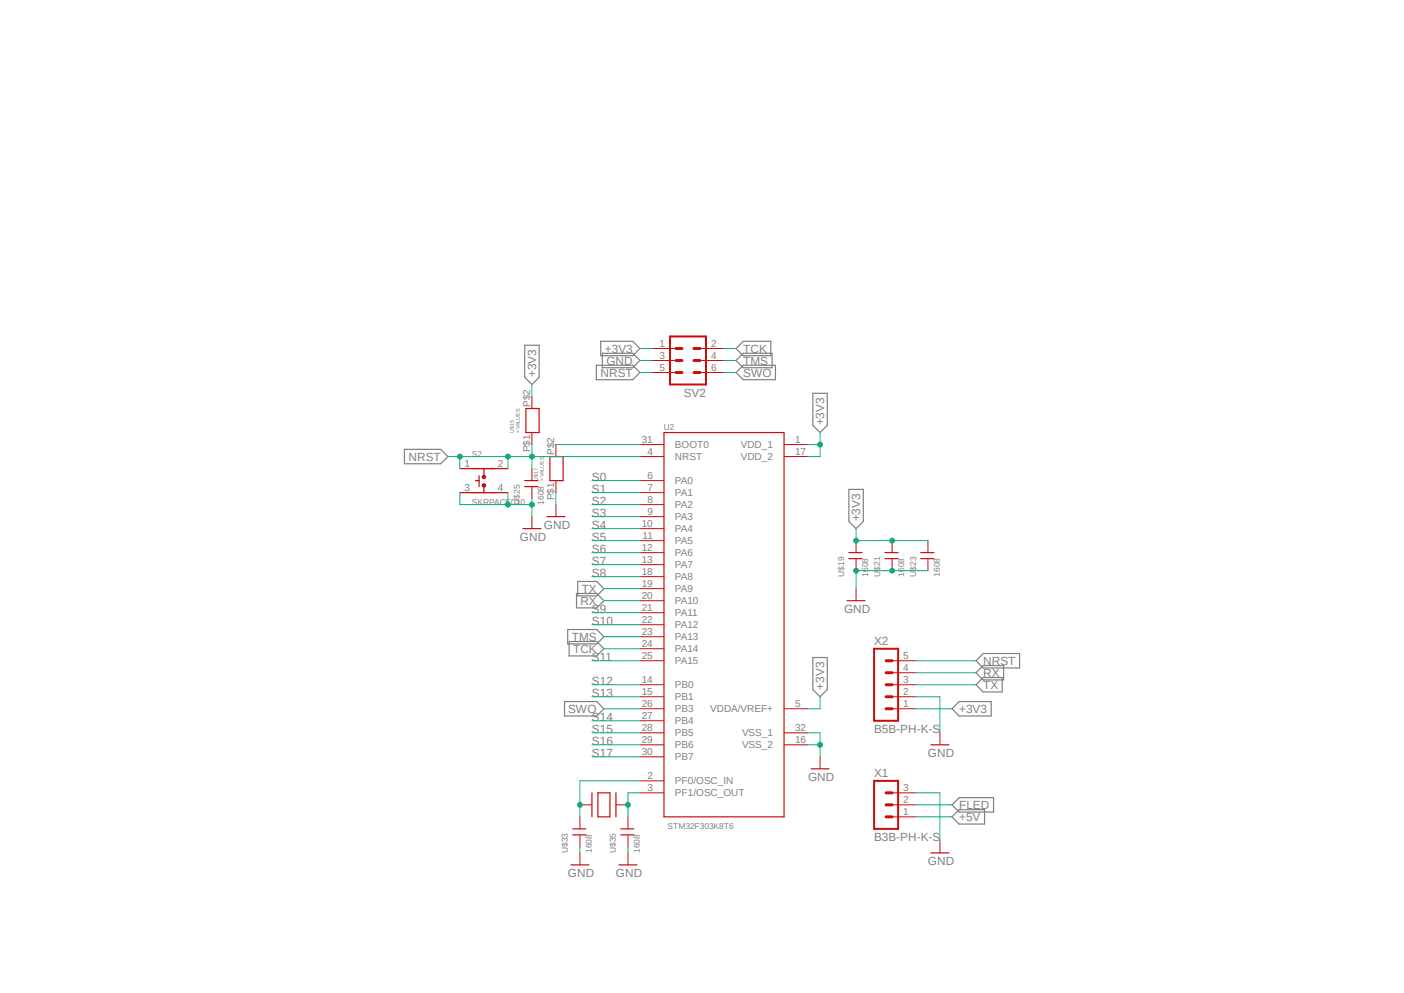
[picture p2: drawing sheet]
<svg xmlns="http://www.w3.org/2000/svg" width="297mm" height="210mm" viewBox="0 0 297 210" stroke-linecap="round" stroke-linejoin="round" font-family="sans-serif">
<path d="M45.9 71l104.6 133.9M251.1 71l-104.6 133.9" fill="none" stroke="#fff" stroke-width=".21"/>
<g fill="none" stroke="#808080" stroke-width=".25">
<path d="M111 73h3v6.8l-1.5 1.5-1.5-1.5zM126.2 77.3h7.7l1.5 1.5-1.5 1.5h-7.7zM127.1 72.2h6.8l1.5 1.5-1.5 1.5h-6.8zM127.4 74.7h6.5l1.5 1.5-1.5 1.6h-6.5zM155.7 76.2l1.5-1.5h6.1v3.1h-6.1zM155.7 73.7l1.5-1.5h5.9v3h-5.9zM155.7 78.8l1.5-1.5h6.8v3h-6.8zM85.6 95h7.6l1.5 1.6-1.5 1.5h-7.6zM172 83.2h3v6.8l-1.5 1.5-1.5-1.5zM179.6 103.5h3v6.8l-1.5 1.5-1.5-1.5zM120.1 133.1h6.1l1.6 1.6-1.6 1.5h-6.1zM120.4 135.7h5.8l1.6 1.5-1.6 1.5h-5.8z"/>
<path d="M122 125.5h4.2l1.6 1.5-1.6 1.6h-4.2zM122.2 123h4l1.6 1.5-1.6 1.5h-4zM172 139.1h3v6.7l-1.5 1.6-1.5-1.6zM206.5 139.7l1.5-1.5h7.7v3.1h-7.7zM119.4 148.4h6.8l1.6 1.5-1.6 1.5h-6.8zM201.4 149.9l1.5-1.5h6.8v3h-6.8zM206.5 144.8l1.5-1.5h4v3h-4zM206.5 142.3l1.5-1.5h4.3v3h-4.3zM201.4 172.8l1.5-1.6h5.4v3.1h-5.4zM201.4 170.2l1.5-1.5h7.3v3h-7.3z"/>
</g>
<g fill="none" stroke="#c90d0c" stroke-width=".25">
<path d="M99.8 99.1h5.1M111.3 86.4h2.7v5.1h-2.7zM116.3 96.6h2.8v5h-2.8zM140.5 91.5h25.4v81.3h-25.4zM99.8 104.2h2.6M110.6 111.8h3.8M111 101.6h2.8M111 102.9h2.8M115.7 109.3h3.8M179.6 118.2h2.8M179.6 116.9h2.8M187.2 118.2h2.8"/>
<path d="M187.2 116.9h2.8M194.8 118.2h2.8M194.8 116.9h2.8M179.2 127h3.8M121.2 176.6h2.8M121.2 175.3h2.8M125.2 167.7v5.1M126.5 167.7h2.5v5.1h-2.5zM130.3 167.7v5.1M131.3 176.6h2.8M131.3 175.3h2.8M171.6 162.6h3.8"/>
<path d="M120.8 182.9h3.8M130.9 182.9h3.8"/>
</g>
<g fill="none" stroke="#c90d0c" stroke-width=".21">
<path d="M137.9 73.7h5.1M137.9 76.2h5.1M137.9 78.8h5.1M148.1 73.7h5.1M148.1 76.2h5.1M148.1 78.8h5.1M112.5 83.9v2.5M112.5 91.5v2.5M112.5 99.1v2.5M117.6 94v2.6M135.4 96.6h5.1M135.4 94h5.1"/>
<path d="M165.9 96.6h5M165.9 94h5M112.5 102.9v2.6M112.5 109.3v2.5M117.6 101.6v2.6M117.6 106.7v2.6M135.4 101.6h5.1M135.4 104.2h5.1M135.4 106.7h5.1M135.4 109.3h5.1M135.4 111.8h5.1M135.4 114.3h5.1"/>
<path d="M135.4 116.9h5.1M135.4 119.4h5.1M181.1 114.3v2.6M181.1 118.2v2.5M188.7 114.3v2.6M188.7 118.2v2.5M196.3 114.3v2.6M196.3 118.2v2.5M135.4 122h5.1M135.4 124.5h5.1M135.4 127h5.1M135.4 129.6h5.1"/>
<path d="M135.4 132.1h5.1M135.4 134.7h5.1M135.4 137.2h5.1M135.4 139.7h5.1M181.1 124.5v2.5M135.4 157.5h5.1M135.4 144.8h5.1M135.4 147.4h5.1M135.4 149.9h5.1M135.4 152.4h5.1M135.4 155h5.1M165.9 157.5h5"/>
<path d="M165.9 149.9h5M165.9 155h5M122.7 170.2h2.5M122.7 172.8v2.5M122.7 176.6v2.5M130.3 170.2h2.5M132.8 172.8v2.5M132.8 176.6v2.5M135.4 160.1h5.1M135.4 165.1h5.1M135.4 167.7h5.1M173.5 160.1v2.5"/>
<path d="M122.7 180.4v2.5M132.8 180.4v2.5"/>
</g>
<path d="M141.7 71.2h7.7v10.1h-7.7z" fill="none" stroke="#c90d0c" stroke-width=".42"/>
<path d="M143 78.8h1.3M143 76.2h1.3M143 73.7h1.3M146.8 78.8h1.3M146.8 76.2h1.3M146.8 73.7h1.3" fill="none" stroke="#c90d0c" stroke-width=".64"/>
<path d="M102.1 102.4l.3-.1 .3 .1v.5l-.3 .1-.3-.1-.1-.2 .4-.2 .1 .2-.1 .1-.4-.1z" fill-rule="evenodd" fill="#c90d0c"/>
<path d="M102.1 102.4l.3-.1 .3 .1v.5l-.3 .1-.3-.1-.1-.2 .4-.2 .1 .2-.1 .1-.4-.1z" fill="none" stroke="#c90d0c" stroke-width=".21"/>
<path d="M102.1 100.6l.3-.1 .3 .1v.5l-.3 .2-.3-.2-.1-.2 .4-.1 .1 .1-.1 .1-.4-.1z" fill-rule="evenodd" fill="#c90d0c"/>
<g fill="none" stroke="#c90d0c" stroke-width=".21">
<path d="M97.3 99.1h2.5M104.9 99.1h2.5M97.3 104.2h2.5M102.1 100.6l.3-.1 .3 .1v.5l-.3 .2-.3-.2-.1-.2 .4-.1 .1 .1-.1 .1-.4-.1zM104.9 104.2h2.5M188.7 139.7h5.1M188.7 149.9h5.1M188.7 147.4h5.1M188.7 144.8h5.1M188.7 142.3h5.1M198.8 155v2.5M188.7 172.8h5.1"/>
<path d="M188.7 170.2h5.1M188.7 167.7h5.1M198.8 177.8v2.6"/>
</g>
<path d="M97.3 99.1h10.1M102.4 99.1v1.8M97.3 104.2h10.1M100.6 101.6h.7M101.3 100.6v2.3M102.4 102.7v1.5M196.9 157.5h3.8M196.9 180.4h3.8" fill="none" stroke="#c90d0c" stroke-width=".25"/>
<path d="M184.9 137.2h5.1v15.2h-5.1zM184.9 165.1h5.1v10.2h-5.1z" fill="none" stroke="#c90d0c" stroke-width=".42"/>
<path d="M187.5 139.7h1.2M187.5 144.8h1.2M187.5 147.4h1.2M187.5 149.9h1.2M187.5 142.3h1.2M187.5 167.7h1.2M187.5 170.2h1.2M187.5 172.8h1.2" fill="none" stroke="#c90d0c" stroke-width=".64"/>
<path d="M188.7 120.7h-7.6v3.8" fill="none" stroke="#0dab76" stroke-width=".21"/>
<circle cx="181.1" cy="120.7" r=".51" fill="#0dab76"/>
<g fill="none" stroke="#0dab76" stroke-width=".21">
<path d="M188.7 120.7h7.6"/>
<circle cx="181.1" cy="120.7" r=".51"/>
</g>
<circle cx="188.7" cy="120.7" r=".51" fill="#0dab76"/>
<g fill="none" stroke="#0dab76" stroke-width=".21">
<path d="M170.9 155h2.6v5.1M170.9 157.5h2.6"/>
<circle cx="188.7" cy="120.7" r=".51"/>
</g>
<circle cx="173.5" cy="157.5" r=".51" fill="#0dab76"/>
<g fill="none" stroke="#0dab76" stroke-width=".21">
<path d="M97.3 104.2v2.5h15.2M107.4 104.2v2.5M112.5 105.5v3.8M117.6 104.2v2.5"/>
<circle cx="173.5" cy="157.5" r=".51"/>
</g>
<circle cx="107.4" cy="106.7" r=".51" fill="#0dab76"/>
<circle cx="107.4" cy="106.7" r=".51" fill="none" stroke="#0dab76" stroke-width=".21"/>
<circle cx="112.5" cy="106.7" r=".51" fill="#0dab76"/>
<g fill="none" stroke="#0dab76" stroke-width=".21">
<path d="M135.4 76.2h2.5M125.2 104.2h10.2M125.2 101.6h10.2M125.2 106.7h10.2M125.2 119.4h10.2M125.2 111.8h10.2M125.2 114.3h10.2M125.2 116.9h10.2M125.2 109.3h10.2M181.1 111.8v2.5h15.2M125.2 132.1h10.2M125.2 147.4h10.2"/>
<path d="M125.2 144.8h10.2M125.2 152.4h10.2M125.2 155h10.2M125.2 157.5h10.2M193.8 147.4h5v7.6M122.7 179.1v1.3M132.8 179.1v1.3M193.8 167.7h5v10.1"/>
<circle cx="112.5" cy="106.7" r=".51"/>
</g>
<circle cx="188.7" cy="114.3" r=".51" fill="#0dab76"/>
<circle cx="188.7" cy="114.3" r=".51" fill="none" stroke="#0dab76" stroke-width=".21"/>
<circle cx="181.1" cy="114.3" r=".51" fill="#0dab76"/>
<g fill="none" stroke="#0dab76" stroke-width=".21">
<path d="M170.9 94h2.6M173.5 91.5v5.1h-2.6"/>
<circle cx="181.1" cy="114.3" r=".51"/>
</g>
<circle cx="173.5" cy="94" r=".51" fill="#0dab76"/>
<g fill="none" stroke="#0dab76" stroke-width=".21">
<path d="M135.4 73.7h2.5M112.5 81.3v2.6M112.5 94v5.1M112.5 96.6h22.9M125.2 122h10.2M125.2 129.6h10.2M173.5 147.4v2.5h-2.6M193.8 149.9h7.6"/>
<circle cx="173.5" cy="94" r=".51"/>
</g>
<circle cx="112.5" cy="96.6" r=".51" fill="#0dab76"/>
<g fill="none" stroke="#0dab76" stroke-width=".21">
<path d="M94.7 96.6h17.8M97.3 96.6v2.5"/>
<circle cx="112.5" cy="96.6" r=".51"/>
</g>
<circle cx="97.3" cy="96.6" r=".51" fill="#0dab76"/>
<g fill="none" stroke="#0dab76" stroke-width=".21">
<path d="M107.4 96.6v2.5"/>
<circle cx="97.3" cy="96.6" r=".51"/>
</g>
<circle cx="107.4" cy="96.6" r=".51" fill="#0dab76"/>
<g fill="none" stroke="#0dab76" stroke-width=".21">
<path d="M135.4 78.8h2.5M117.6 94h17.8M193.8 139.7h12.7M135.4 165.1h-12.7v7.7"/>
<circle cx="107.4" cy="96.6" r=".51"/>
</g>
<circle cx="122.7" cy="170.2" r=".51" fill="#0dab76"/>
<g fill="none" stroke="#0dab76" stroke-width=".21">
<path d="M135.4 167.7h-2.6v5.1"/>
<circle cx="122.7" cy="170.2" r=".51"/>
</g>
<circle cx="132.8" cy="170.2" r=".51" fill="#0dab76"/>
<g fill="none" stroke="#0dab76" stroke-width=".21">
<path d="M153.2 78.8h2.5M153.2 73.7h2.5M153.2 76.2h2.5M125.2 139.7h10.2M127.8 127h7.6M127.8 124.5h7.6M127.8 137.2h7.6M127.8 134.7h7.6M127.8 149.9h7.6M193.8 142.3h12.7M193.8 144.8h12.7M125.2 160.1h10.2"/>
<path d="M193.8 172.8h7.6M193.8 170.2h7.6"/>
<circle cx="132.8" cy="170.2" r=".51"/>
</g>
<g font-size="2.5" fill="#808080">
<text x="128" y="74.6">+3V3</text>
<text x="128.3" y="77.1">GND</text>
<text x="157.2" y="74.6">TCK</text>
<text x="157.2" y="77.1">TMS</text>
<text x="113.4" y="79.8" transform="rotate(-90 113.4 79.8)">+3V3</text>
<text x="127" y="79.7">NRST</text>
<text x="144.7" y="83.9">SV2</text>
<text x="157.2" y="79.7">SWO</text>
<text x="174.4" y="90" transform="rotate(-90 174.4 90)">+3V3</text>
<text x="86.4" y="97.5">NRST</text>
<text x="125.2" y="101.6">S0</text>
<text x="125.2" y="104.2">S1</text>
<text x="125.2" y="106.7">S2</text>
<text x="115.1" y="111.8">GND</text>
<text x="125.2" y="111.8">S4</text>
<text x="125.2" y="109.3">S3</text>
<text x="182" y="110.3" transform="rotate(-90 182 110.3)">+3V3</text>
<text x="110" y="114.3">GND</text>
<text x="125.2" y="119.4">S7</text>
<text x="125.2" y="114.3">S5</text>
<text x="125.2" y="116.9">S6</text>
<text x="123.1" y="125.4">TX</text>
<text x="125.2" y="122">S8</text>
<text x="122.8" y="127.9">RX</text>
<text x="125.2" y="129.6">S9</text>
<text x="178.6" y="129.6">GND</text>
<text x="121" y="135.6">TMS</text>
<text x="125.2" y="132.1">S10</text>
<text x="184.9" y="136.4">X2</text>
<text x="121.2" y="138.1">TCK</text>
<text x="125.2" y="139.7">S11</text>
<text x="208" y="140.6">NRST</text>
<text x="208" y="143.2">RX</text>
<text x="125.2" y="144.8">S12</text>
<text x="125.2" y="147.4">S13</text>
<text x="174.4" y="145.8" transform="rotate(-90 174.4 145.8)">+3V3</text>
<text x="208" y="145.7">TX</text>
<text x="120.2" y="150.8">SWO</text>
<text x="125.2" y="152.4">S14</text>
<text x="125.2" y="155">S15</text>
<text x="184.9" y="155">B5B-PH-K-S</text>
<text x="202.9" y="150.8">+3V3</text>
<text x="125.2" y="157.5">S16</text>
<text x="125.2" y="160.1">S17</text>
<text x="196.3" y="160.1">GND</text>
<text x="170.9" y="165.1">GND</text>
<text x="184.9" y="164.4">X1</text>
<text x="202.9" y="173.7">+5V</text>
<text x="202.9" y="171.1">FLED</text>
<text x="184.9" y="177.8">B3B-PH-K-S</text>
<text x="120.1" y="185.5">GND</text>
<text x="130.3" y="185.5">GND</text>
<text x="196.3" y="182.9">GND</text>
</g>
<g font-size="2.1" fill="#808080">
<text x="139.5" y="73.4">1</text>
<text x="139.5" y="75.9">3</text>
<text x="150.4" y="73.4">2</text>
<text x="150.4" y="75.9">4</text>
<text x="139.5" y="78.4">5</text>
<text x="150.4" y="78.4">6</text>
<text x="112.2" y="86.1" transform="rotate(-90 112.2 86.1)">P$2</text>
<text x="112.2" y="95.6" transform="rotate(-90 112.2 95.6)">P$1</text>
<text x="135.8" y="93.7">31</text>
<text x="142.8" y="94.8">BOOT0</text>
<text x="156.7" y="94.8">VDD_1</text>
<text x="168.2" y="93.7">1</text>
<text x="98.3" y="98.8">1</text>
<text x="105.3" y="98.8">2</text>
<text x="117.3" y="96.2" transform="rotate(-90 117.3 96.2)">P$2</text>
<text x="136.9" y="101.3">6</text>
<text x="136.9" y="96.2">4</text>
<text x="142.8" y="97.3">NRST</text>
<text x="156.7" y="97.3">VDD_2</text>
<text x="168.2" y="96.2">17</text>
<text x="98.3" y="103.8">3</text>
<text x="105.3" y="103.8">4</text>
<text x="117.3" y="105.8" transform="rotate(-90 117.3 105.8)">P$1</text>
<text x="136.9" y="103.8">7</text>
<text x="136.9" y="106.4">8</text>
<text x="142.8" y="102.4">PA0</text>
<text x="142.8" y="104.9">PA1</text>
<text x="142.8" y="107.5">PA2</text>
<text x="135.8" y="111.5">10</text>
<text x="136.9" y="108.9">9</text>
<text x="142.8" y="110">PA3</text>
<text x="142.8" y="112.6">PA4</text>
<text x="135.8" y="116.5">12</text>
<text x="135.8" y="119.1">13</text>
<text x="135.9" y="114">11</text>
<text x="142.8" y="115.1">PA5</text>
<text x="142.8" y="117.6">PA6</text>
<text x="135.8" y="121.6">18</text>
<text x="135.8" y="124.2">19</text>
<text x="142.8" y="120.2">PA7</text>
<text x="142.8" y="122.7">PA8</text>
<text x="142.8" y="125.3">PA9</text>
<text x="135.8" y="126.7">20</text>
<text x="135.8" y="129.2">21</text>
<text x="135.8" y="131.8">22</text>
<text x="142.8" y="127.8">PA10</text>
<text x="142.8" y="130.3">PA11</text>
<text x="135.8" y="134.3">23</text>
<text x="135.8" y="136.9">24</text>
<text x="142.8" y="132.9">PA12</text>
<text x="142.8" y="135.4">PA13</text>
<text x="142.8" y="138">PA14</text>
<text x="135.8" y="139.4">25</text>
<text x="142.8" y="140.5">PA15</text>
<text x="191.1" y="141.9">4</text>
<text x="191.1" y="139.4">5</text>
<text x="135.8" y="144.4">14</text>
<text x="135.8" y="147">15</text>
<text x="135.8" y="149.5">26</text>
<text x="142.8" y="145.6">PB0</text>
<text x="142.8" y="148.1">PB1</text>
<text x="168.2" y="149.5">5</text>
<text x="191.1" y="149.5">1</text>
<text x="191.1" y="147">2</text>
<text x="191.1" y="144.4">3</text>
<text x="135.8" y="152.1">27</text>
<text x="135.8" y="154.6">28</text>
<text x="142.8" y="150.7">PB3</text>
<text x="142.8" y="153.2">PB4</text>
<text x="142.8" y="155.7">PB5</text>
<text x="150.2" y="150.7">VDDA/VREF+</text>
<text x="157" y="155.7">VSS_1</text>
<text x="168.2" y="154.6">32</text>
<text x="135.8" y="157.1">29</text>
<text x="135.8" y="159.7">30</text>
<text x="142.8" y="158.3">PB6</text>
<text x="142.8" y="160.8">PB7</text>
<text x="157" y="158.3">VSS_2</text>
<text x="168.2" y="157.1">16</text>
<text x="136.9" y="164.8">2</text>
<text x="136.9" y="167.3">3</text>
<text x="142.8" y="165.9">PF0/OSC_IN</text>
<text x="191.1" y="167.3">3</text>
<text x="142.8" y="168.4">PF1/OSC_OUT</text>
<text x="191.1" y="172.4">1</text>
<text x="191.1" y="169.8">2</text>
</g>
<g font-size="1.8" fill="#808080">
<text x="140.5" y="91">U2</text>
<text x="99.8" y="96.6">S2</text>
<text x="99.8" y="106.7">SKRPACE010</text>
<text x="110" y="106.7" transform="rotate(-90 110 106.7)">U$25</text>
<text x="115.1" y="106.7" transform="rotate(-90 115.1 106.7)">1608</text>
<text x="178.6" y="122" transform="rotate(-90 178.6 122)">U$19</text>
<text x="183.6" y="122" transform="rotate(-90 183.6 122)">1608</text>
<text x="186.2" y="122" transform="rotate(-90 186.2 122)">U$21</text>
<text x="191.3" y="122" transform="rotate(-90 191.3 122)">1608</text>
<text x="193.8" y="122" transform="rotate(-90 193.8 122)">U$23</text>
<text x="198.8" y="122" transform="rotate(-90 198.8 122)">1608</text>
<text x="141.2" y="175.3">STM32F303K8T6</text>
<text x="120.1" y="180.4" transform="rotate(-90 120.1 180.4)">U$33</text>
<text x="125.2" y="180.4" transform="rotate(-90 125.2 180.4)">1608</text>
<text x="130.3" y="180.4" transform="rotate(-90 130.3 180.4)">U$35</text>
<text x="135.4" y="180.4" transform="rotate(-90 135.4 180.4)">1608</text>
</g>
<g font-size="1.1" fill="#808080">
<text x="108.7" y="91.5" transform="rotate(-90 108.7 91.5)">U$15</text>
<text x="110" y="91.5" transform="rotate(-90 110 91.5)">&gt;VALUES</text>
<text x="113.8" y="101.6" transform="rotate(-90 113.8 101.6)">U$17</text>
<text x="115.1" y="101.6" transform="rotate(-90 115.1 101.6)">&gt;VALUES</text>
</g>
</svg>
